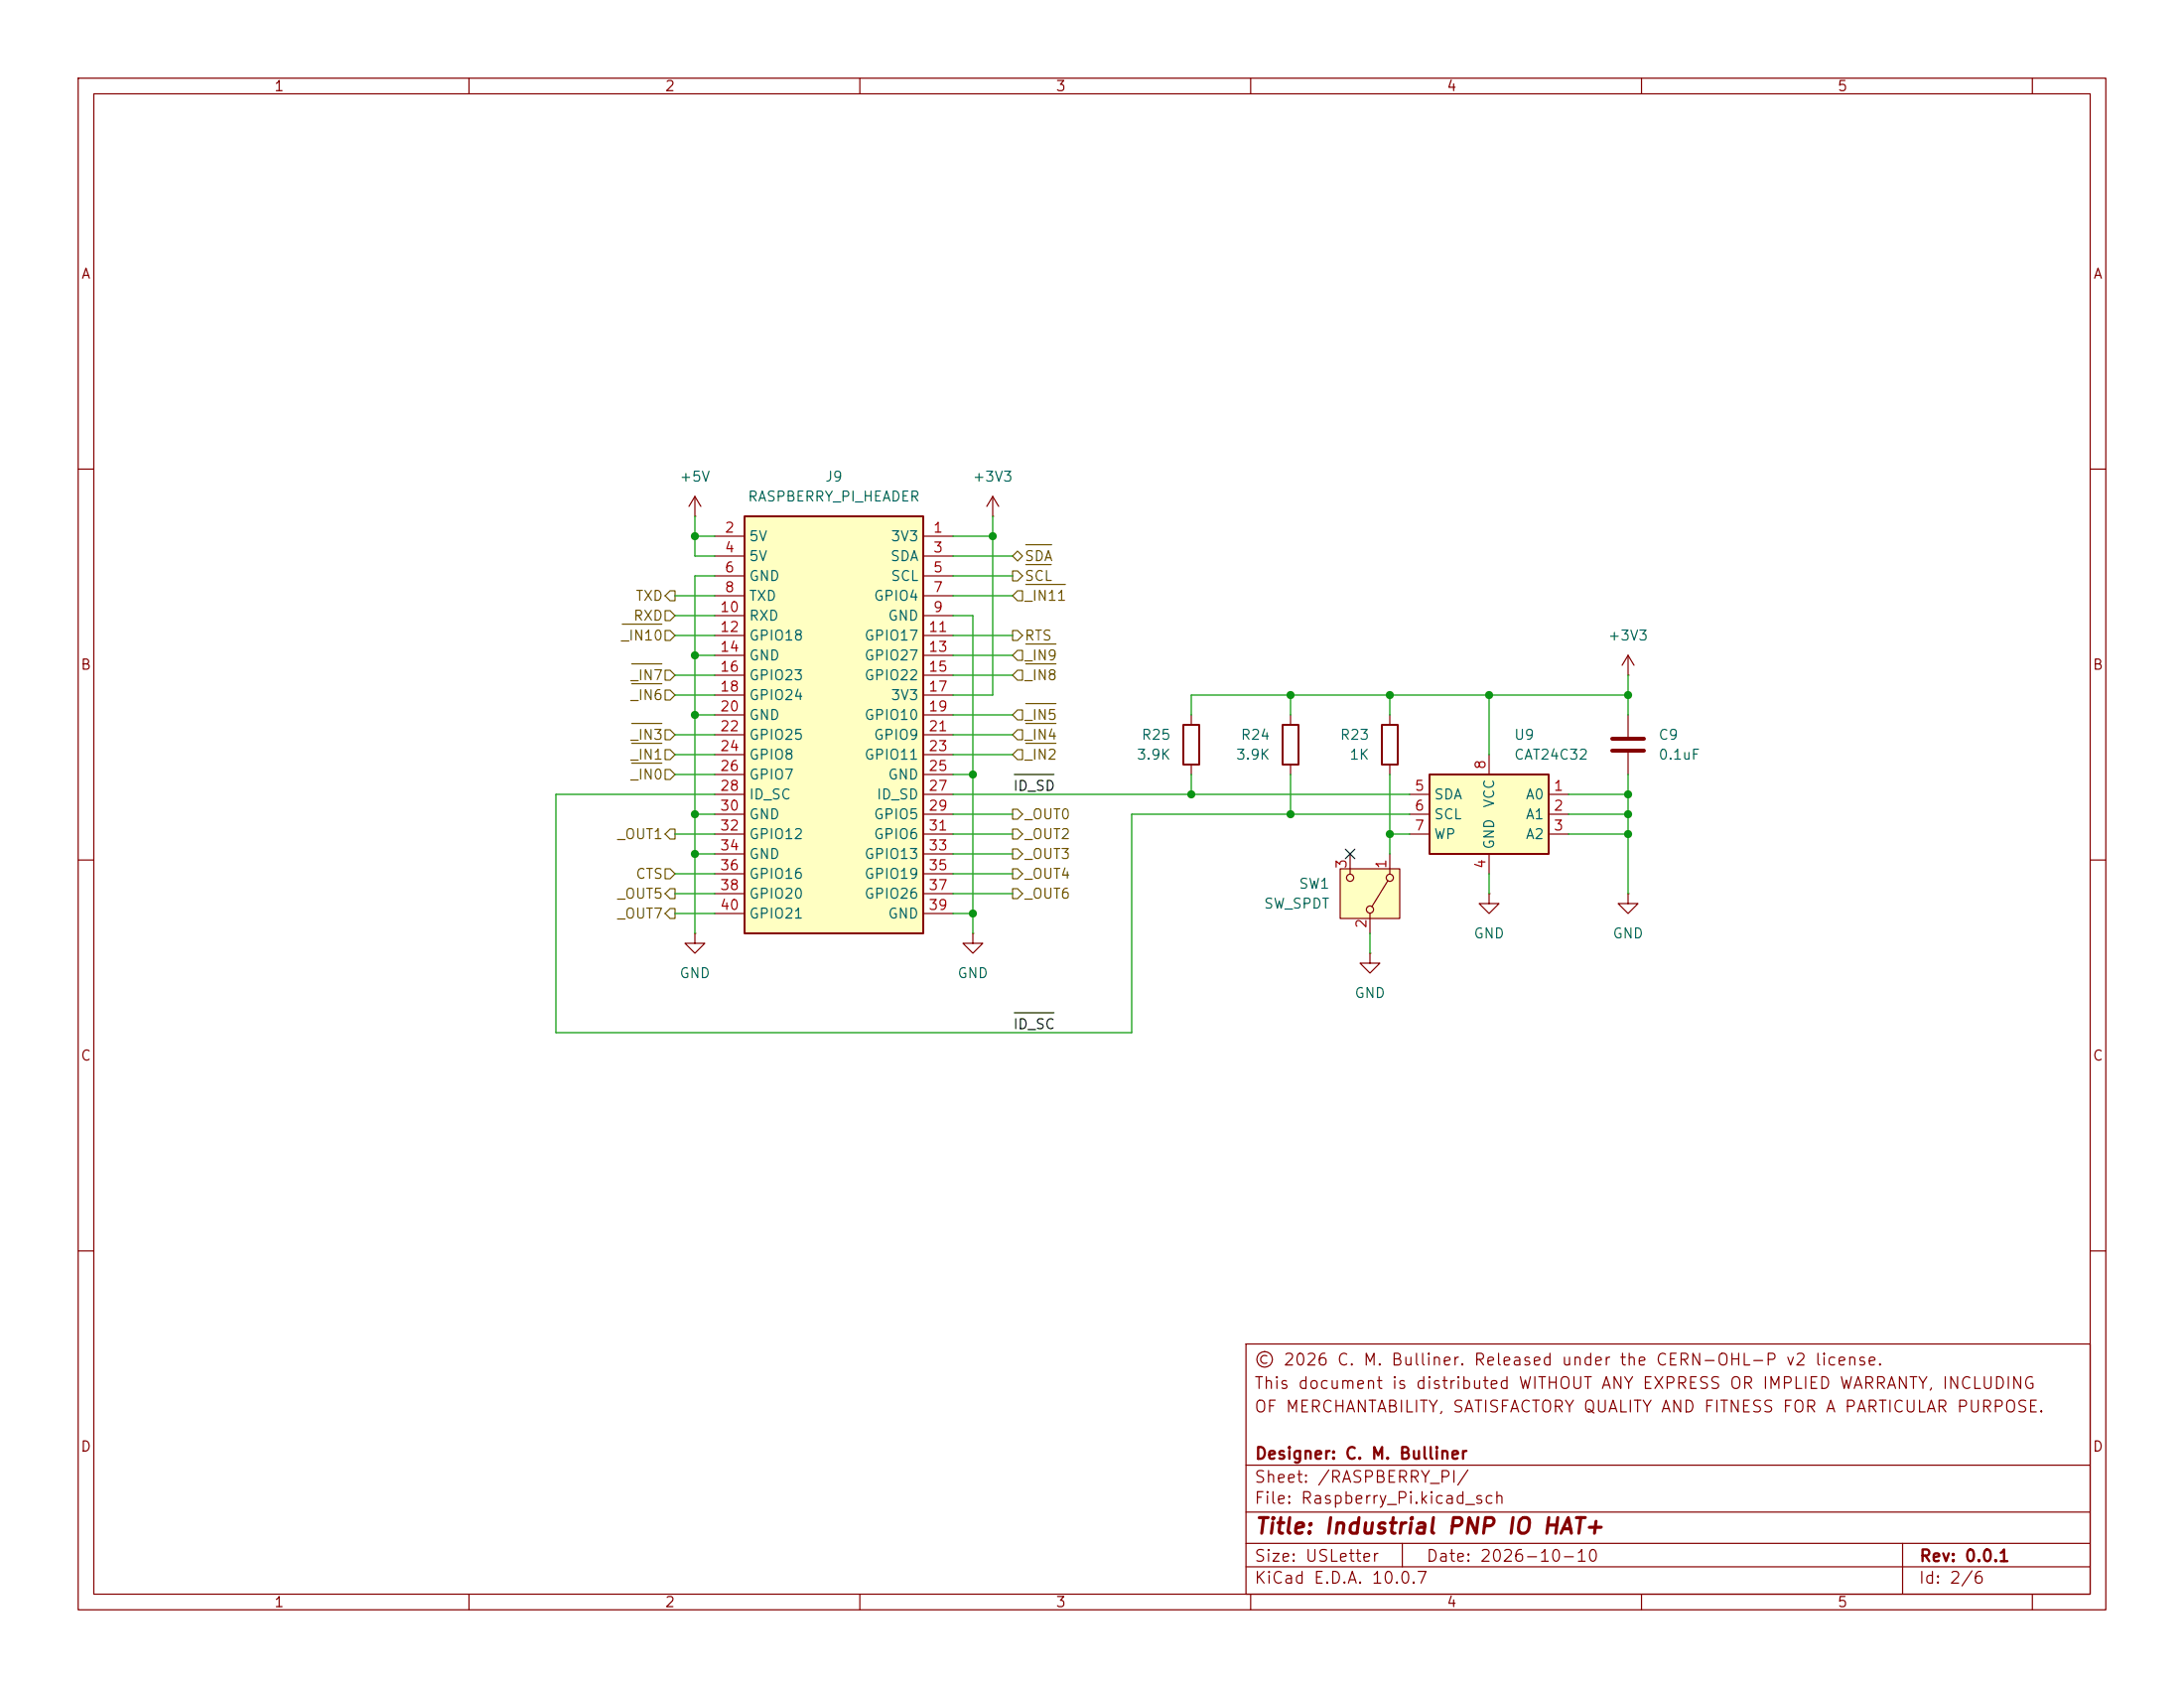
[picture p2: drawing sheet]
<svg xmlns="http://www.w3.org/2000/svg" width="279mm" height="216mm" viewBox="0 0 279 216" stroke-linecap="round" stroke-linejoin="round" font-family="sans-serif">
<g fill="none" stroke="#840000" stroke-width=".15">
<path d="M10 10h259.4v195.9h-259.4zM12 12h255.4v191.9h-255.4zM60 10v2M110 10v2M160 10v2M210 10v2M260 10v2M10 60h2M267.4 60h2M10 110h2M267.4 110h2M10 160h2"/>
<path d="M159.4 171.9h108v32h-108zM267.4 160h2M159.4 197.4h108M159.4 193.4h108M159.4 187.4h108M179.4 197.4v3M243.4 197.4v6.5M60 203.9v2M110 203.9v2M159.4 200.4h108M160 203.9v2M210 203.9v2"/>
<path d="M260 203.9v2"/>
</g>
<path d="M95.2 66h22.9v53.4h-22.9z" fill="#ffffc2"/>
<path d="M95.2 66h22.9v53.4h-22.9zM151.4 92.7h2v5.1h-2z" fill="none" stroke="#840000" stroke-width=".25"/>
<g fill="none" stroke="#840000" stroke-width=".15">
<path d="M91.4 68.6h3.8M91.4 71.1h3.8M91.4 73.7h3.8M91.4 76.2h3.8M91.4 78.7h3.8M118.1 68.6h3.8M118.1 71.1h3.8M118.1 73.7h3.8M118.1 76.2h3.8M118.1 78.7h3.8M127 66h.1M127 63.5l.8 1.3"/>
<path d="M127 63.5l-.8 1.3M127 63.5v2.5M91.4 81.3h3.8M91.4 83.8h3.8M91.4 86.4h3.8M91.4 88.9h3.8M91.4 91.4h3.8M91.4 94h3.8M91.4 96.5h3.8M91.4 99.1h3.8M118.1 81.3h3.8M118.1 83.8h3.8"/>
<path d="M118.1 86.4h3.8M118.1 88.9h3.8M118.1 91.4h3.8M118.1 94h3.8M118.1 96.5h3.8M118.1 99.1h3.8M152.4 91.4v1.3M152.4 97.8v1.3M208.3 86.4h.1M208.3 83.8v2.6M208.3 91.4v2.8M208.3 96.3v2.8"/>
<path d="M208.3 83.8l-.8 1.3M208.3 83.8l.7 1.3M91.4 101.6h3.8M91.4 104.1h3.8M91.4 106.7h3.8M91.4 109.2h3.8M91.4 111.8h3.8M91.4 114.3h3.8M91.4 116.8h3.8M118.1 101.6h3.8M118.1 104.1h3.8M118.1 106.7h3.8"/>
<path d="M118.1 109.2h3.8M118.1 111.8h3.8M118.1 114.3h3.8M118.1 116.8h3.8"/>
</g>
<path d="M206.2 94.5h4.1M206.2 96h4.1" fill="none" stroke="#840000" stroke-width=".51"/>
<path d="M182.9 99.1h15.2v10.1h-15.2z" fill="#ffffc2"/>
<path d="M182.9 99.1h15.2v10.1h-15.2z" fill="none" stroke="#840000" stroke-width=".25"/>
<g fill="none" stroke="#840000" stroke-width=".15">
<path d="M190.5 96.5v2.6M88.9 119.4v1.3h-1.3l1.3 1.2 1.3-1.2h-1.3M88.9 119.4h.1M124.5 119.4v1.3h-1.3l1.3 1.2 1.2-1.2h-1.2M124.5 119.4h.1M180.3 101.6h2.6M180.3 104.1h2.6M180.3 106.7h2.6M190.5 109.2v2.6M198.1 101.6h2.6M198.1 104.1h2.6M198.1 106.7h2.6"/>
<path d="M175.3 121.9v1.3h-1.3l1.3 1.3 1.2-1.3h-1.2M175.3 121.9h.1"/>
</g>
<path d="M171.4 111.1h7.7v6.4h-7.7z" fill="#ffffc2"/>
<g fill="none" stroke="#840000" stroke-width=".15">
<path d="M88.9 66h.1M88.9 63.5l.8 1.3M88.9 63.5l-.8 1.3M88.9 63.5v2.5M165.1 91.4v1.3M165.1 97.8v1.3M177.8 91.4v1.3M177.8 97.8v1.3M171.4 111.1h7.7v6.4h-7.7zM172.7 109.2v2.6M175.3 116.8v2.6M177.5 112.6l-2 3.4"/>
<path d="M177.8 109.2v2.6M190.5 114.3v1.3h1.3l-1.3 1.2-1.3-1.2h1.3M190.5 114.3h.1M208.3 114.3v1.3h1.2l-1.2 1.2-1.3-1.2h1.3M208.3 114.3h.1"/>
<circle cx="172.7" cy="112.3" r=".46"/>
<circle cx="175.3" cy="116.3" r=".46"/>
<circle cx="177.8" cy="112.3" r=".46"/>
</g>
<path d="M164.1 92.7h2v5.1h-2zM176.8 92.7h2v5.1h-2z" fill="none" stroke="#840000" stroke-width=".25"/>
<g fill="none" stroke="#725600" stroke-width=".15">
<path d="M79.6 79.8h5.1M85.1 78.1h.6l.7 .6-.7 .7h-.6zM85.7 75.6h.7v1.2h-.7l-.6-.6zM129.5 71.1l.7-.6 .6 .6-.6 .7zM129.5 73h.7l.6 .7-.6 .6h-.7zM130.2 75.6h.6v1.2h-.6l-.7-.6zM131.2 74.8h5.1M131.2 69.7h3.3M131.2 72.2h3.3M80.8 95.1h3.9M80.8 97.6h3.9M80.8 92.5h3.9"/>
<path d="M80.8 84.9h3.9M80.8 87.5h3.9M85.1 95.9h.6l.7 .6-.7 .7h-.6zM85.1 98.4h.6l.7 .7-.7 .6h-.6zM85.1 80.6h.6l.7 .7-.7 .6h-.6zM85.1 93.3h.6l.7 .7-.7 .6h-.6zM85.1 85.7h.6l.7 .7-.7 .6h-.6zM85.1 88.3h.6l.7 .6-.7 .6h-.6zM129.5 80.6h.7l.6 .7-.6 .6h-.7zM130.2 93.3h.6v1.3h-.6l-.7-.6zM130.2 95.9h.6v1.3h-.6l-.7-.7zM130.2 83.2h.6v1.3h-.6l-.7-.7z"/>
<path d="M130.2 85.7h.6v1.3h-.6l-.7-.6zM130.2 90.8h.6v1.3h-.6l-.7-.7zM131.2 95.1h3.9M131.2 92.5h3.9M131.2 82.4h3.9M131.2 84.9h3.9M131.2 90h3.9M85.1 111.1h.6l.7 .7-.7 .6h-.6zM85.7 116.2h.7v1.3h-.7l-.6-.7zM85.7 106h.7v1.3h-.7l-.6-.6zM85.7 113.7h.7v1.2h-.7l-.6-.6zM129.5 113.7h.7l.6 .6-.6 .6h-.7z"/>
<path d="M129.5 103.5h.7l.6 .6-.6 .7h-.7zM129.5 108.6h.7l.6 .6-.6 .7h-.7zM129.5 106h.7l.6 .7-.6 .6h-.7zM129.5 111.1h.7l.6 .7-.6 .6h-.7z"/>
</g>
<path d="M129.8 99.1h5M129.8 129.5h5" fill="none" stroke="#0f0f0f" stroke-width=".15"/>
<g fill="none" stroke="#009600" stroke-width=".15">
<path d="M86.4 78.7h5M86.4 76.2h5M88.9 66v5.1h2.5M88.9 68.6h2.5M91.4 73.7h-2.5v45.7M121.9 78.7h2.6v40.7M121.9 76.2h7.6M121.9 73.7h7.6M121.9 68.6h5.1M121.9 71.1h7.6M127 66v22.9h-5.1M86.4 86.4h5"/>
<path d="M86.4 94h5M86.4 88.9h5M86.4 81.3h5M86.4 99.1h5M86.4 96.5h5M88.9 91.4h2.5M88.9 83.8h2.5M121.9 86.4h7.6M121.9 94h7.6M121.9 91.4h7.6M121.9 81.3h7.6M121.9 83.8h7.6"/>
<path d="M121.9 99.1h2.6M121.9 96.5h7.6M152.4 99.1v2.5M165.1 88.9v2.5M165.1 99.1v5M177.8 88.9v2.5M177.8 99.1v10.1M190.5 88.9v7.6M208.3 88.9h-55.9v2.5M208.3 86.4v5M208.3 99.1v15.2M86.4 106.7h5"/>
<path d="M86.4 116.8h5M86.4 111.8h5M86.4 114.3h5M88.9 109.2h2.5M88.9 104.1h2.5M91.4 101.6h-20.3v30.5h73.7v-28h35.5M121.9 109.2h7.6M121.9 104.1h7.6M121.9 106.7h7.6M121.9 101.6h58.4M121.9 116.8h2.6M121.9 111.8h7.6"/>
<path d="M121.9 114.3h7.6M175.3 119.4v2.5M177.8 106.7h2.5M190.5 111.8v2.5M200.7 104.1h7.6M200.7 106.7h7.6M200.7 101.6h7.6"/>
</g>
<path d="M172.1 108.6l1.2 1.2M173.3 108.6l-1.2 1.2" fill="none" stroke="#000084" stroke-width=".15"/>
<g fill="#009600" stroke="#009600" stroke-width=".13">
<circle cx="208.3" cy="101.6" r=".46"/>
<circle cx="208.3" cy="104.1" r=".46"/>
<circle cx="177.8" cy="88.9" r=".46"/>
<circle cx="165.1" cy="88.9" r=".46"/>
<circle cx="177.8" cy="106.7" r=".46"/>
<circle cx="190.5" cy="88.9" r=".46"/>
<circle cx="152.4" cy="101.6" r=".46"/>
<circle cx="208.3" cy="88.9" r=".46"/>
<circle cx="208.3" cy="106.7" r=".46"/>
<circle cx="165.1" cy="104.1" r=".46"/>
<circle cx="88.9" cy="83.8" r=".46"/>
<circle cx="88.9" cy="68.6" r=".46"/>
<circle cx="127" cy="68.6" r=".46"/>
<circle cx="124.5" cy="116.8" r=".46"/>
<circle cx="124.5" cy="99.1" r=".46"/>
<circle cx="88.9" cy="91.4" r=".46"/>
<circle cx="88.9" cy="104.1" r=".46"/>
<circle cx="88.9" cy="109.2" r=".46"/>
</g>
<text font-size="2" fill="#840000" x="160.4" y="196.7">Title: Industrial PNP IO HAT+</text>
<g font-size="1.5" fill="#840000">
<text x="160.4" y="178">This document is distributed WITHOUT ANY EXPRESS OR IMPLIED WARRANTY, INCLUDING</text>
<text x="160.4" y="175">© 2026 C. M. Bulliner. Released under the CERN-OHL-P v2 license.</text>
<text x="160.4" y="181">OF MERCHANTABILITY, SATISFACTORY QUALITY AND FITNESS FOR A PARTICULAR PURPOSE.</text>
<text x="160.4" y="190">Sheet: /RASPBERRY_PI/</text>
<text x="160.4" y="187">Designer: C. M. Bulliner</text>
<text x="160.4" y="192.7">File: Raspberry_Pi.kicad_sch</text>
<text x="160.4" y="202.9">KiCad E.D.A. 10.0.7</text>
<text x="160.4" y="200.1">Size: USLetter</text>
<text x="182.4" y="200.1">Date: 2026-10-10</text>
<text x="245.4" y="202.9">Id: 2/6</text>
<text x="245.4" y="200.1">Rev: 0.0.1</text>
</g>
<g font-size="1.3" fill="#840000">
<text x="35" y="12">1</text>
<text x="85" y="12">2</text>
<text x="135" y="12">3</text>
<text x="185" y="12">4</text>
<text x="235" y="12">5</text>
<text x="10.3" y="36">A</text>
<text x="267.7" y="36">A</text>
<text x="10.2" y="86">B</text>
<text x="267.6" y="86">B</text>
<text x="10.2" y="136">C</text>
<text x="267.6" y="136">C</text>
<text x="10.2" y="186">D</text>
<text x="267.6" y="186">D</text>
<text x="35" y="205.9">1</text>
<text x="85" y="205.9">2</text>
<text x="135" y="205.9">3</text>
<text x="185" y="205.9">4</text>
<text x="235" y="205.9">5</text>
</g>
<g font-size="1.3" fill="#006464">
<text x="86.8" y="61.9">+5V</text>
<text x="95.6" y="64.5">RASPBERRY_PI_HEADER</text>
<text x="105.5" y="61.9">J9</text>
<text x="124.3" y="61.9">+3V3</text>
<text x="95.7" y="69.5">5V</text>
<text x="113.9" y="69.5">3V3</text>
<text x="95.7" y="72.1">5V</text>
<text x="95.7" y="74.6">GND</text>
<text x="95.7" y="77.2">TXD</text>
<text x="111.7" y="77.2">GPIO4</text>
<text x="113.8" y="72.1">SDA</text>
<text x="113.9" y="74.6">SCL</text>
<text x="95.7" y="79.7">RXD</text>
<text x="95.7" y="82.2">GPIO18</text>
<text x="110.5" y="82.2">GPIO17</text>
<text x="113.5" y="79.7">GND</text>
<text x="205.6" y="82.2">+3V3</text>
<text x="95.7" y="84.8">GND</text>
<text x="95.7" y="87.3">GPIO23</text>
<text x="95.7" y="89.9">GPIO24</text>
<text x="110.5" y="84.8">GPIO27</text>
<text x="110.5" y="87.3">GPIO22</text>
<text x="113.9" y="89.9">3V3</text>
<text x="95.7" y="92.4">GND</text>
<text x="95.7" y="94.9">GPIO25</text>
<text x="110.5" y="92.4">GPIO10</text>
<text x="111.7" y="94.9">GPIO9</text>
<text x="145.9" y="94.9">R25</text>
<text x="158.6" y="94.9">R24</text>
<text x="171.3" y="94.9">R23</text>
<text x="193.6" y="94.9">U9</text>
<text x="212.1" y="94.9">C9</text>
<text x="95.7" y="97.5">GPIO8</text>
<text x="95.7" y="100">GPIO7</text>
<text x="110.5" y="97.5">GPIO11</text>
<text x="113.5" y="100">GND</text>
<text x="145.3" y="97.5">3.9K</text>
<text x="158" y="97.5">3.9K</text>
<text x="172.5" y="97.5">1K</text>
<text x="193.6" y="97.5">CAT24C32</text>
<text x="212.1" y="97.5">0.1uF</text>
<text x="95.7" y="102.6">ID_SC</text>
<text x="95.7" y="105.1">GND</text>
<text x="95.7" y="107.6">GPIO12</text>
<text x="111.7" y="105.1">GPIO5</text>
<text x="111.7" y="107.6">GPIO6</text>
<text x="112.1" y="102.6">ID_SD</text>
<text x="183.4" y="102.6">SDA</text>
<text x="183.4" y="105.1">SCL</text>
<text x="183.4" y="107.6">WP</text>
<text x="191.5" y="103.4" transform="rotate(-90 191.5 103.4)">VCC</text>
<text x="195.1" y="102.6">A0</text>
<text x="195.1" y="105.1">A1</text>
<text x="195.1" y="107.6">A2</text>
<text x="95.7" y="110.2">GND</text>
<text x="95.7" y="112.7">GPIO16</text>
<text x="110.5" y="110.2">GPIO13</text>
<text x="110.5" y="112.7">GPIO19</text>
<text x="166.1" y="114">SW1</text>
<text x="191.5" y="108.7" transform="rotate(-90 191.5 108.7)">GND</text>
<text x="95.7" y="115.3">GPIO20</text>
<text x="95.7" y="117.8">GPIO21</text>
<text x="110.5" y="115.3">GPIO26</text>
<text x="113.5" y="117.8">GND</text>
<text x="161.6" y="116.5">SW_SPDT</text>
<text x="86.8" y="125.4">GND</text>
<text x="122.4" y="125.4">GND</text>
<text x="188.4" y="120.3">GND</text>
<text x="206.2" y="120.3">GND</text>
<text x="173.2" y="128">GND</text>
</g>
<g font-size="1.3" fill="#a90000">
<text x="92.6" y="68.4">2</text>
<text x="92.6" y="71">4</text>
<text x="119.3" y="68.4">1</text>
<text x="119.3" y="71">3</text>
<text x="92.6" y="73.5">6</text>
<text x="92.6" y="76.1">8</text>
<text x="119.3" y="73.5">5</text>
<text x="119.3" y="76.1">7</text>
<text x="92" y="78.6">10</text>
<text x="92" y="81.1">12</text>
<text x="92" y="83.7">14</text>
<text x="118.7" y="81.1">11</text>
<text x="118.7" y="83.7">13</text>
<text x="119.3" y="78.6">9</text>
<text x="92" y="86.2">16</text>
<text x="92" y="88.8">18</text>
<text x="118.7" y="86.2">15</text>
<text x="118.7" y="88.8">17</text>
<text x="92" y="91.3">20</text>
<text x="92" y="93.8">22</text>
<text x="118.7" y="91.3">19</text>
<text x="118.7" y="93.8">21</text>
<text x="92" y="96.4">24</text>
<text x="92" y="98.9">26</text>
<text x="92" y="101.5">28</text>
<text x="118.7" y="96.4">23</text>
<text x="118.7" y="98.9">25</text>
<text x="118.7" y="101.5">27</text>
<text x="180.9" y="101.5">5</text>
<text x="190.4" y="98.5" transform="rotate(-90 190.4 98.5)">8</text>
<text x="198.7" y="101.5">1</text>
<text x="92" y="104">30</text>
<text x="92" y="106.5">32</text>
<text x="118.7" y="104">29</text>
<text x="118.7" y="106.5">31</text>
<text x="180.9" y="104">6</text>
<text x="180.9" y="106.5">7</text>
<text x="198.7" y="104">2</text>
<text x="198.7" y="106.5">3</text>
<text x="92" y="109.1">34</text>
<text x="92" y="111.6">36</text>
<text x="118.7" y="109.1">33</text>
<text x="118.7" y="111.6">35</text>
<text x="172.6" y="111.2" transform="rotate(-90 172.6 111.2)">3</text>
<text x="177.7" y="111.2" transform="rotate(-90 177.7 111.2)">1</text>
<text x="190.4" y="111.2" transform="rotate(-90 190.4 111.2)">4</text>
<text x="92" y="114.2">38</text>
<text x="92" y="116.7">40</text>
<text x="118.7" y="114.2">37</text>
<text x="118.7" y="116.7">39</text>
<text x="175.1" y="118.8" transform="rotate(-90 175.1 118.8)">2</text>
</g>
<g font-size="1.3" fill="#725600">
<text x="81.2" y="77.2">TXD</text>
<text x="131" y="77.2">_IN11</text>
<text x="131" y="72.1">SDA</text>
<text x="131" y="74.6">SCL</text>
<text x="79.4" y="82.2">_IN10</text>
<text x="80.9" y="79.7">RXD</text>
<text x="131" y="82.2">RTS</text>
<text x="80.6" y="87.3">_IN7</text>
<text x="80.6" y="89.9">_IN6</text>
<text x="131" y="84.8">_IN9</text>
<text x="131" y="87.3">_IN8</text>
<text x="80.6" y="94.9">_IN3</text>
<text x="131" y="94.9">_IN4</text>
<text x="131" y="92.4">_IN5</text>
<text x="80.6" y="97.5">_IN1</text>
<text x="80.6" y="100">_IN0</text>
<text x="131" y="97.5">_IN2</text>
<text x="78.9" y="107.6">_OUT1</text>
<text x="131" y="105.1">_OUT0</text>
<text x="131" y="107.6">_OUT2</text>
<text x="81.2" y="112.7">CTS</text>
<text x="131" y="110.2">_OUT3</text>
<text x="131" y="112.7">_OUT4</text>
<text x="78.9" y="117.8">_OUT7</text>
<text x="78.9" y="115.3">_OUT5</text>
<text x="131" y="115.3">_OUT6</text>
</g>
<g font-size="1.3" fill="#0f0f0f">
<text x="129.5" y="101.5">ID_SD</text>
<text x="129.5" y="132">ID_SC</text>
</g>
</svg>
